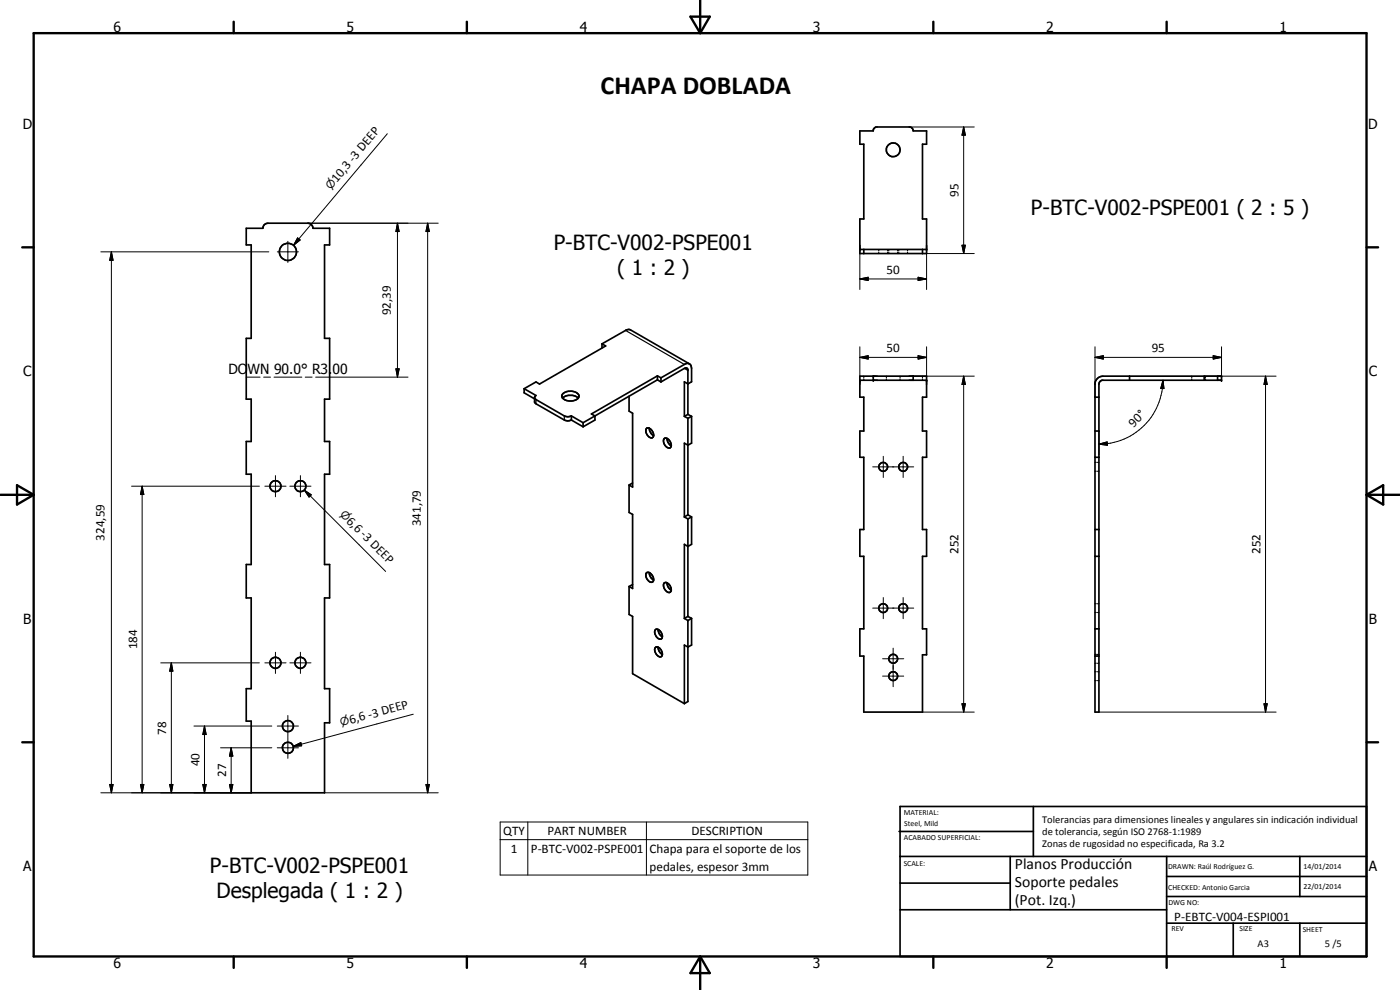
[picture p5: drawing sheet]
<svg xmlns="http://www.w3.org/2000/svg" width="420mm" height="297mm" viewBox="0 0 420 297" stroke-linecap="round" stroke-linejoin="round" font-family="sans-serif">
<g fill="none" stroke="#000" stroke-width=".51">
<path d="M258.1 39.3h4l.1-.6 .8-.6h10.1l.7 .4 .3 .8h4v4h-1.3v22.4h1.3v10.4h-20v-10.4h1.1v-22.4h-1.1zM73.9 68.5h5a1.52 1.52 0 0 1 1.5-1.5h12l.8 .2 .5 .4 .2 .9h5v5h-1.5v28h1.5v18.3h-1.5v12.7h1.5v9.8h-1.5v27.1h1.5v10h-1.5v27.2h1.5v10.3h-1.5v21h-22v-21.5h-1.5v-9.8h1.5v-27.2h-1.5v-10h1.5v-27.1h-1.5v-9.8h1.5v-12.7h-1.5v-18.3h1.5v-28h-1.5zM258.1 74.8h20M259.2 74.8v1.3M276.8 74.8v1.3M157.3 116.6l3.6 2.1-.5 .4v1.6l.5 .5 8.5 4.8 1 .3 1.1-.3M157.3 116.6v1.3l3.1 1.8M160.4 119.5l9 5.3 1 .3 1.1-.3M168.9 119.5l.7-.6 1-.3 1.9 .2 1 .7M169 118.1a3.4 3.4 0 0 1 4.8 .6 1.94 1.94 0 0 1-2.2 1.6 2.39 2.39 0 0 1-3-1.6zM180.7 103.2l7.3-4.2 1-.1 17.9 10.3M180.7 103.2l1.1 .6-19.9 11.4-1-.6-3.6 2"/>
<path d="M180.7 103.2v1.2M188.8 118.9v4.5l1.1 .6v22.1l-1.1-.6M197.3 112.8l1.1 .6M197.3 112.8v1.2M197.3 114l1.1 .6M197.3 112.8l-19.8 11.4 1.1 .6M197.3 114l-18.7 10.8M198.4 114.6l7-4.1 .6-.1 .3 .2 .1 .3v13.4M198.4 113.4v1.2M206.9 109.2l.5 .5 .1 .8v4.1l-1.1 .6-1-.6v10.3M206.9 109.2l-.5-.2-.7 .2-7.3 4.2M258.1 112.9h20v6.3h-1.3v10.1h1.3v7.9h-1.3v21.7h1.3v8h-1.3v21.8h1.3v7.8h-1.3v17.2h-17.6v-16.9h-1.1v-8.1h1.1v-21.8h-1.1v-8h1.1v-21.7h-1.1v-7.9h1.1v-10.1h-1.1z"/>
<path d="M258.1 114.1h20M262.1 112.9v1.2M274.1 112.9v1.2M328.6 119.2h1.2M329.6 113.3l1.4-.4h35.6v1.2h-35.9l-.8 .6-.1 99h-1.2v-98.8l.3-.7zM339 112.9v1.2M361.4 112.9v1.2M365.4 112.9v1.2M171.5 126l3.5 2.1M171.5 124.8l3.5 2M171.5 124.8v1.2M175 126.8v1.3"/>
<path d="M178.6 124.8l-3.6 2M178.6 124.8v1.2l-3.6 2.1M194 128.6a1.59 1.59 0 0 1 2 1.2 .93 .93 0 0 1-.1 1.4 .93 .93 0 0 1-1.4-.3l-.6-1.1zM194.9 128.5l.3 1.3 1 .9M199.3 131.7a1.66 1.66 0 0 1 2.2 1.8l-.1 .5a1.02 1.02 0 0 1-1 .4 1.02 1.02 0 0 1-.8-.8l-.5-1.1zM200.2 131.5a2.54 2.54 0 0 0 1.3 2.2M205.4 124.9l1 .6M206.4 125.5v29M206.4 124.3l1.1 .6M206.4 124.3l-1 .6M207.5 124.9v8.1l-1.1 .6-1-.6v22.1M207.5 124.9l-1.1 .6"/>
<path d="M328.6 137.2h1.2M328.6 129.3h1.2M188.8 145.5v8.3l1.1 .5v22.3l-1.1-.6M189.9 144.9l-1.1 .6M205.4 155.1l1 .6M206.4 154.5l1.1 .6M206.4 154.5l-1 .6M206.4 155.7v29.3M207.5 155.1l-1.1 .6M207.5 155.1v8.2l-1.1 .7-1-.7v22.2M328.6 158.9h1.2M188.8 176v8.4l1.1 .6v17.1l15.5 9"/>
<path d="M189.9 175.4l-1.1 .6M194 171.9a1.27 1.27 0 0 1 1.9 1 1.03 1.03 0 0 1 .3 1.1 1.03 1.03 0 0 1-.8 .7 2.19 2.19 0 0 1-1.4-2.8zM194.9 171.8a2.4 2.4 0 0 0 1.3 2.2M199.3 175a1.66 1.66 0 0 1 2.1 1.5 .88 .88 0 0 1-.4 1.3 .88 .88 0 0 1-1.2-.6l-.7-1.3zM200.2 174.9v.2a2.58 2.58 0 0 0 1.3 2M328.6 166.9h1.2M196.7 194.3a1.63 1.63 0 0 1 2.1 1.8 .85 .85 0 0 1-.7 1 .85 .85 0 0 1-1-.6l-.6-1zM197.5 188.9a2.4 2.4 0 0 0 1.3 2.2M197.5 194.2a2.54 2.54 0 0 0 1.3 2.2M197.6 188.9a2.43 2.43 0 0 1 1.2 2.2M197.6 188.9a.83 .83 0 0 0-1.1 .2 .83 .83 0 0 0 0 1.1 1.68 1.68 0 0 0 2 1.4l.3-.5M205.4 185.5l1 .7"/>
<path d="M206.4 186.2v24.3l-1 .6M206.4 185l1.1 .5M206.4 185l-1 .5M207.5 185.5v8l-1.1 .6-1-.6v17.6M207.5 185.5l-1.1 .7M328.6 196.8h1.2M328.6 188.7h1.2M269.8 249.5h40.3M270.1 242h140v45h-140zM270.1 257h140M303.2 257v16M310.1 242v15"/>
<path d="M350.1 257v30M390.1 257v12M270.1 265h33.1M270.1 273h80M350.1 277h60M350.1 269h60M350.1 263h60M370.1 277v10M390.1 277v10"/>
<circle cx="268" cy="44.9" r="2.06"/>
<circle cx="86.4" cy="75.6" r="2.58"/>
<circle cx="82.7" cy="145.9" r="1.65"/>
<circle cx="90.2" cy="145.8" r="1.65"/>
<circle cx="265.1" cy="140.1" r="1.32"/>
<circle cx="271.1" cy="140.1" r="1.32"/>
<circle cx="82.7" cy="198.9" r="1.65"/>
<circle cx="90.2" cy="198.9" r="1.65"/>
<circle cx="265.1" cy="182.5" r="1.32"/>
<circle cx="268.1" cy="197.7" r="1.32"/>
<circle cx="271.1" cy="182.5" r="1.33"/>
<circle cx="86.4" cy="217.9" r="1.66"/>
<circle cx="268.1" cy="202.9" r="1.32"/>
<circle cx="86.4" cy="224.4" r="1.66"/>
</g>
<g fill="#000">
<circle cx="258.1" cy="74.8" r=".25"/>
<circle cx="278.1" cy="74.8" r=".25"/>
<circle cx="258.1" cy="114.1" r=".25"/>
<circle cx="262.1" cy="114.1" r=".25"/>
<circle cx="262.1" cy="112.9" r=".25"/>
<circle cx="278.1" cy="114.1" r=".25"/>
<circle cx="366.6" cy="112.9" r=".25"/>
<circle cx="366.6" cy="114.1" r=".25"/>
</g>
<g fill="none" stroke="#000" stroke-width=".35">
<path d="M263.7 74.8v.5M263.7 75.7v.4M266.4 74.8v.5M266.4 75.7v.4M266.7 74.8v.5M266.7 75.7v.4M269.4 74.8v.5M269.4 75.7v.4M269.7 74.8v.5M269.7 75.7v.4M272.4 74.8v.5M272.4 75.7v.4"/>
<path d="M187.7 99.1l17.7 10.2M160.9 119.9v1.3M205.4 110.5l1 .7M259.2 112.9v.4M259.2 113.7v.4M266 112.9v.4M266 113.7v.4M270.1 112.9v.4M270.1 113.7v.4M276.8 112.9v.4M276.8 113.7v.4M357.7 112.9v.4"/>
<path d="M357.7 113.7v.4M361.8 112.9v.4M361.8 113.7v.4M169.4 124.8v1.2M328.6 138.7h.4M329.4 138.7h.4M328.6 141.4h.4M329.4 141.4h.4M328.6 196.5h.4M328.6 196.3h.4M328.6 199h.4M328.6 183.8h.4"/>
<path d="M328.6 181.1h.4M329.4 196.5h.4M329.4 196.3h.4M329.4 199h.4M329.4 183.8h.4M329.4 181.1h.4M328.6 201.5h.4M328.6 204.2h.4M329.4 201.5h.4M329.4 204.2h.4"/>
</g>
<g fill="none" stroke="#000" stroke-width=".3">
<path d="M272.9 38.1h19.5M289.2 38.1l.5 2.5h-1zM289.2 38.1v38M116.2 40.1l-28.1 33.5M30.3 75.6h50.4M33.4 75.6l.5 2.5h-1zM33.4 75.6v162.3M83.2 75.6h6.4M86.4 72.4v6.3M89.3 71.4l.8 .6-2 1.6zM92.4 67h39.1M119.3 67l.5 2.5h-1z"/>
<path d="M119.3 67v46.2M128.3 67l.6 2.5h-1.1zM128.3 67v170.9M258.1 73.7v13.2M276.8 76.1h15.6M278.1 73.7v13.2M288.7 73.6h1l-.5 2.5zM258.1 83.7l2.5-.5v1zM258.1 83.7h20M275.5 83.2l2.6 .5-2.6 .5zM73.9 113.2h4.2M79.1 113.2h2.1"/>
<path d="M82.2 113.2h8.4M91.6 113.2h2.1M94.7 113.2h27.8M118.8 110.7h1l-.5 2.5zM258.1 107.2l2.5-.5v1zM258.1 107.2h20M258.1 104.1v8.8M272.9 112.9h19.5M275.5 106.7l2.6 .5-2.6 .5zM278.1 104.1v8.8M289.2 112.9l.5 2.5h-1zM289.2 112.9v100.8"/>
<path d="M328.6 107.2l2.5-.5v1zM328.6 107.2h38M328.6 104.1v15.1M349 114.1l.3 2.5-1-.1zM349 114.1a19.2 19.2 0 0 1-19.2 19.2M361.4 112.9h21.6M364.1 106.7l2.5 .5-2.5 .5zM366.6 104.1v8.8M379.8 112.9l.5 2.5h-1zM379.8 112.9v100.8M265.1 136.9v6.4M271 136.9v6.4"/>
<path d="M329.8 133.3l2.5-.7v1zM329.8 129.3v7.1M39.5 145.9h38.3M42.7 145.9l.5 2.5h-1zM42.7 145.9v92M79.5 145.9h6.3M82.7 142.7v6.4M87 145.9h6.3M90.2 142.7v6.4M91.3 147.1l2.1 1.4-.7 .6zM91.3 147.1l24.4 24.3M261.9 140.1h12.3"/>
<path d="M265.1 179.3v6.3M271 179.3v6.3M48.2 198.9h29.6M51.4 198.9l.5 2.5h-1zM51.4 198.9v39M79.5 198.9h6.3M82.7 195.7v6.4M87 198.9h6.3M90.2 195.7v6.4M261.9 182.5h12.3M264.9 197.7h6.3M268 194.5v11.5"/>
<path d="M58.2 217.8h23.4M61.4 217.8l.5 2.6h-1zM61.4 217.8v20.1M83.2 217.8h6.4M86.4 214.7v6.3M124 214.3l-36 9.6M264.9 202.9h6.3M276.8 213.7h15.6M288.7 211.2h1l-.5 2.5zM329.8 213.7h53.2M379.3 211.2h1l-.5 2.5zM30.3 237.9h45.1"/>
<path d="M32.9 235.4h1l-.5 2.5zM42.2 235.4h1l-.5 2.5zM50.9 235.4h1l-.5 2.5zM60.9 235.4h1l-.5 2.5zM66.2 224.4h15.4M68.9 235.4h1l-.5 2.5zM69.4 224.4l.5 2.5h-1zM69.4 224.4v13.5M83.2 224.4h6.4M86.4 221.2v6.3M88 223.9l2.3-1.1 .2 1zM97.4 237.9h34.1"/>
<path d="M127.8 235.4h1.1l-.6 2.5zM150.1 246.6h92.3v16h-92.3zM150.1 251.9h92.3M158.4 246.6v16M194 246.6v16"/>
</g>
<g fill="none" stroke="#000" stroke-width=".71">
<path d="M10.1 9.9h400v277.1h-400zM70.1 6.5v3.4M140.1 6.5v3.4M207.2 5h5.8l-2.9 4.9zM210.1 0v9.9M280.1 6.5v3.4M350.1 6.5v3.4M6.7 74.2h3.4M410.1 74.2h3.5M.1 148.5h10M5.1 145.6l5 2.9-5 2.9zM410.1 148.5h10"/>
<path d="M410.1 148.5l5-2.9v5.8zM6.7 222.7h3.4M410.1 222.7h3.5M70.1 287v3.4M140.1 287v3.4M210.1 287v10M210.1 287l2.9 5h-5.8zM280.1 287v3.4M350.1 287v3.4"/>
</g>
<g fill="#000">
<path d="M289.2 38.1l.5 2.5h-1zM33.4 75.6l.5 2.5h-1zM89.3 71.4l.8 .6-2 1.6zM119.3 67l.5 2.5h-1zM128.3 67l.6 2.5h-1.1zM288.7 73.6h1l-.5 2.5zM258.1 83.7l2.5-.5v1zM275.5 83.2l2.6 .5-2.6 .5zM118.8 110.7h1l-.5 2.5zM258.1 107.2l2.5-.5v1zM275.5 106.7l2.6 .5-2.6 .5zM289.2 112.9l.5 2.5h-1z"/>
<path d="M328.6 107.2l2.5-.5v1zM349 114.1l.3 2.5-1-.1zM364.1 106.7l2.5 .5-2.5 .5zM379.8 112.9l.5 2.5h-1zM329.8 133.3l2.5-.7v1zM42.7 145.9l.5 2.5h-1zM91.3 147.1l2.1 1.4-.7 .6zM51.4 198.9l.5 2.5h-1zM288.7 211.2h1l-.5 2.5zM379.3 211.2h1l-.5 2.5zM32.9 235.4h1l-.5 2.5zM42.2 235.4h1l-.5 2.5z"/>
<path d="M50.9 235.4h1l-.5 2.5zM60.9 235.4h1l-.5 2.5zM61.4 217.8l.5 2.6h-1zM68.9 235.4h1l-.5 2.5zM69.4 224.4l.5 2.5h-1zM88 223.9l2.3-1.1 .2 1zM127.8 235.4h1.1l-.6 2.5z"/>
</g>
<text font-size="7.9" x="180.2" y="28.2">CHAPA DOBLADA</text>
<g font-size="6.3">
<text x="309.4" y="64.6">P-BTC-V002-PSPE001 ( 2 : 5 )</text>
<text x="166.2" y="75">P-BTC-V002-PSPE001</text>
<text x="185.2" y="82.6">( 1 : 2 )</text>
<text x="63" y="262">P-BTC-V002-PSPE001</text>
<text x="65" y="269.5">Desplegada ( 1 : 2 )</text>
</g>
<g font-size="4.7">
<text x="304.6" y="260.8">Planos Producción</text>
<text x="304.6" y="266.2">Soporte pedales</text>
<text x="304.6" y="271.6">(Pot. Izq.)</text>
</g>
<g font-size="4.2">
<text x="34" y="9.6">6</text>
<text x="104" y="9.6">5</text>
<text x="174" y="9.6">4</text>
<text x="244" y="9.6">3</text>
<text x="314" y="9.6">2</text>
<text x="384" y="9.6">1</text>
<text x="6.8" y="38.7">D</text>
<text x="410.6" y="38.7">D</text>
<text x="7" y="112.9">C</text>
<text x="68.5" y="112.4">DOWN 90.0° R3.00</text>
<text x="410.8" y="112.9">C</text>
<text x="7" y="187.1">B</text>
<text x="410.8" y="187.1">B</text>
<text x="7" y="261.4">A</text>
<text x="410.8" y="261.4">A</text>
<text x="34" y="290.4">6</text>
<text x="104" y="290.4">5</text>
<text x="174" y="290.4">4</text>
<text x="244" y="290.4">3</text>
<text x="314" y="290.4">2</text>
<text x="384" y="290.4">1</text>
</g>
<g font-size="3.9">
<text x="101.1" y="54.8" transform="rotate(-50 101.1 54.8)">10,3 -3 DEEP</text>
<text x="287.6" y="59.1" transform="rotate(-90 287.6 59.1)">95</text>
<text x="266.1" y="82.1">50</text>
<text x="117.3" y="94.6" transform="rotate(-90 117.3 94.6)">92,39</text>
<text x="266.1" y="105.7">50</text>
<text x="345.6" y="105.7">95</text>
<text x="340.2" y="128.3" transform="rotate(-45 340.2 128.3)">90°</text>
<text x="103.8" y="156.5" transform="rotate(45 103.8 156.5)">6,6 -3 DEEP</text>
<text x="126.3" y="157.9" transform="rotate(-90 126.3 157.9)">341,79</text>
<text x="31.4" y="162.2" transform="rotate(-90 31.4 162.2)">324,59</text>
<text x="287.6" y="166.3" transform="rotate(-90 287.6 166.3)">252</text>
<text x="378.3" y="166.3" transform="rotate(-90 378.3 166.3)">252</text>
<text x="41.1" y="194.9" transform="rotate(-90 41.1 194.9)">184</text>
<text x="49.9" y="220.4" transform="rotate(-90 49.9 220.4)">78</text>
<text x="105.1" y="217.2" transform="rotate(-15 105.1 217.2)">6,6 -3 DEEP</text>
<text x="59.8" y="229.9" transform="rotate(-90 59.8 229.9)">40</text>
<text x="67.8" y="233.1" transform="rotate(-90 67.8 233.1)">27</text>
<text x="151" y="250.6">QTY</text>
<text x="164.3" y="250.5">PART NUMBER</text>
<text x="207.5" y="250.6">DESCRIPTION</text>
<text x="153.3" y="255.9">1</text>
<text x="159.3" y="255.9">P-BTC-V002-PSPE001</text>
<text x="194.9" y="255.9">Chapa para el soporte de los</text>
<text x="194.9" y="261.2">pedales, espesor 3mm</text>
<text x="352.4" y="276.3">P-EBTC-V004-ESPI001</text>
</g>
<g font-size="3.3">
<text x="99.3" y="57" transform="rotate(-50 99.3 57)">n</text>
<text x="101.8" y="154.5" transform="rotate(45 101.8 154.5)">n</text>
<text x="102.4" y="217.8" transform="rotate(-15 102.4 217.8)">n</text>
</g>
<g font-size="3.1">
<text x="312.7" y="246.8">Tolerancias para dimensiones lineales y angulares sin indicación individual</text>
<text x="312.7" y="250.4">de tolerancia, según ISO 2768-1:1989</text>
<text x="312.7" y="254">Zonas de rugosidad no especificada, Ra 3.2</text>
<text x="377.4" y="284.1">A3</text>
<text x="397.6" y="284.2">5 /5</text>
</g>
<g font-size="2.4">
<text x="271.2" y="244.4">MATERIAL:</text>
<text x="271.3" y="252">ACABADO SUPERFICIAL:</text>
<text x="271.4" y="247.9">Steel, Mild</text>
<text x="271.2" y="259.7">SCALE:</text>
<text x="350.6" y="260.8">DRAWN: Raúl Rodríguez G.</text>
<text x="391.2" y="260.6">14/01/2014</text>
<text x="350.6" y="267">CHECKED: Antonio Garcia</text>
<text x="391.2" y="266.7">22/01/2014</text>
<text x="350.6" y="271.4">DWG NO:</text>
<text x="351.6" y="279.3">REV</text>
<text x="372" y="279.4">SIZE</text>
<text x="391" y="279.6">SHEET</text>
</g>
</svg>
